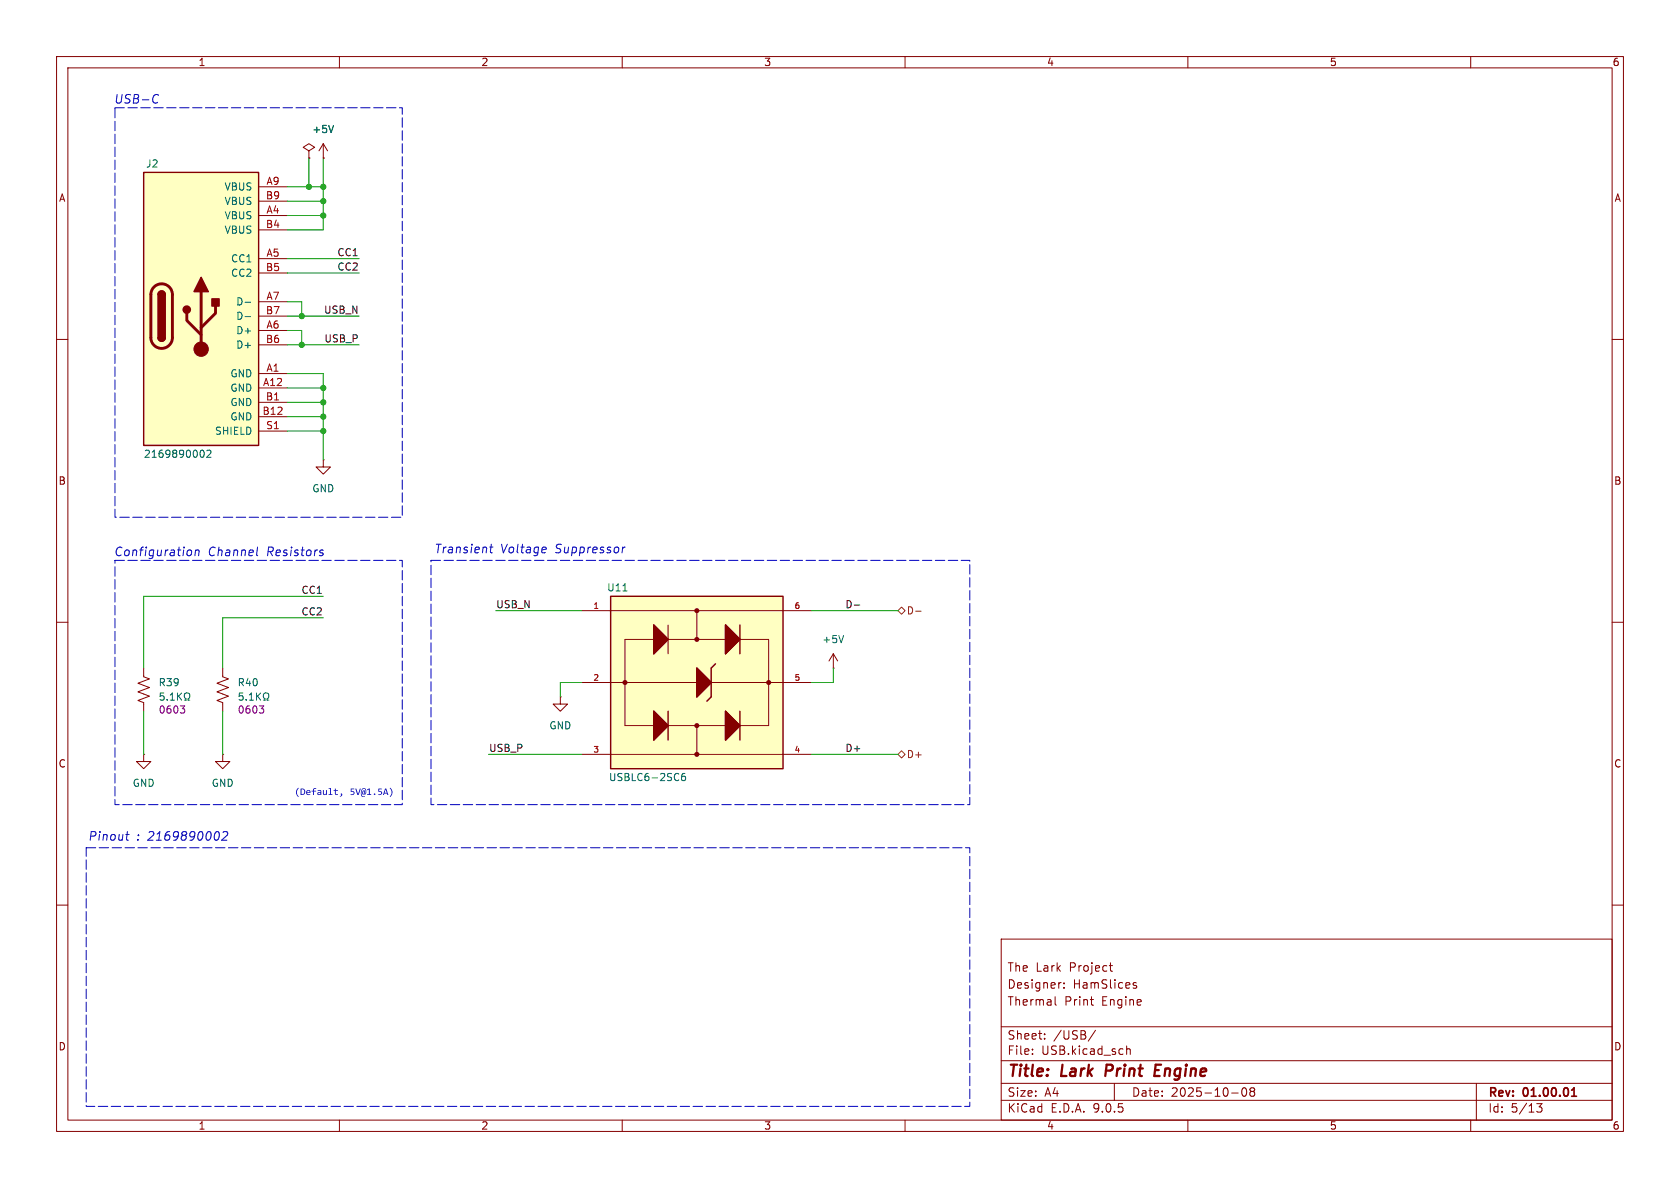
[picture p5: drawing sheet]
<svg xmlns="http://www.w3.org/2000/svg" width="297mm" height="210mm" viewBox="0 0 297 210" stroke-linecap="round" stroke-linejoin="round" font-family="sans-serif">
<g fill="none" stroke="#840000" stroke-width=".18">
<path d="M10 10h277v190h-277zM12 12h273v186h-273zM60 10v2M110 10v2M160 10v2M210 10v2M260 10v2M54.6 26.7l1-.7-1-.6-1 .6 1 .7v1.2M54.6 27.9h.1M10 60h2M285 60h2M10 110h2"/>
<path d="M39.4 118.1v1.5l1 .4-2 .8 2 .7-2 .8 2 .8-2 .7 1 .4v1.5M285 110h2M10 160h2M177 166h108v32h-108zM186.5 176.2v1.3l.2 .2M187.5 173.7h.1M188.1 174.6v.1M188.1 173.8v.1M192.7 176.7h.6M193 177.6l.3 .1M196.1 170.7h.6M196.3 170.2v1.3l.4 .2"/>
<path d="M200.9 173.8l-.4-.1-.2 .2 .1 .2 .5 .2v.3h-.6M285 160h2M60 198v2M110 198v2M160 198v2M177 194.5h108M177 191.5h108M177 187.5h108M177 181.5h108M182.5 186.3v.1M182.5 185.5v.1M184.7 183.6v.1"/>
<path d="M184.7 182.8v.1M193.7 182.1l-1.3 2M197 191.5v3M199.2 184.9v1.5M199.2 185.5l.2-.1 .3 .1 .1 .9M210 198v2M217.7 193.2h1.2M219.7 192.4l.2-.1a.81 .81 0 0 1 .6 .6 .81 .81 0 0 1-.3 .8l-.2 .1a.81 .81 0 0 1-.3-1.4zM221.2 192.9l-.2-.2 .2-.4 .5 .1 .1 .2-.3 .3M221.2 192.9l-.2 .3v.5l.2 .1 .5-.1 .1-.2-.1-.4-.2-.2M221.2 192.9h.3M260 198v2"/>
<path d="M261 191.5v6.5M271.7 195.1h.9l-.5 .6 .4 .1v.7l-.2 .1-.6-.1"/>
</g>
<path d="M277.8 193.8h.9M277.8 192.7l.5-.4v1.5" fill="none" stroke="#840000" stroke-width=".3"/>
<path d="M195.6 188.2l-.2 2M204.2 189.2h.7M205.3 188.2h-1l-.2 2h.9" fill="none" stroke="#840000" stroke-width=".4"/>
<path d="M42.9 122.5h-.6v.6l.1-.1h.5l.1 .2-.1 .4-.2 .2-.4-.2M43.5 123.6v.2M44.1 123.8h.7M44.1 122.9l.3-.4v1.3M45.3 122.5v1.3M45.5 123l.6 .8M46.1 122.5l-.8 .7M46.6 123.8h.3v-.3a.54 .54 0 0 1-.3-.7 .54 .54 0 0 1 .7-.2 .58 .58 0 0 1-.1 .9v.3h.3" fill="none" stroke="#006464" stroke-width=".18"/>
<path d="M45.8 124.8h.8l-.4 .5M46.4 125.3l.2 .2v.3l-.2 .3" fill="none" stroke="#840084" stroke-width=".18"/>
<path d="M25.4 30.5h20.3v48.2h-20.3z" fill="#ffffc2"/>
<path d="M25.4 30.5h20.3v48.2h-20.3zM27.9 52.1a.64 .64 0 0 1 .7-.7 .64 .64 0 0 1 .6 .7M27.9 59.7a.64 .64 0 0 0 .7 .6 .64 .64 0 0 0 .6-.6" fill="none" stroke="#840000" stroke-width=".25"/>
<path d="M27.2 50.7a1.9 1.9 0 0 1 2.1-.4 1.9 1.9 0 0 1 1.2 1.8v7.6a1.91 1.91 0 0 1-1.9 1.9 1.91 1.91 0 0 1-1.9-1.9v-7.8l.1-.6zM33 55.4v1.2l2.6 2.6M35.6 51.6v10.1M38.1 54.1v1.3l-2.5 2.5" fill="none" stroke="#840000" stroke-width=".51"/>
<g fill="#840000" stroke="#840000" stroke-width=".25">
<path d="M27.9 52.1h1.3v7.6h-1.3z"/>
<path d="M28.1 51.6a.64 .64 0 0 1 .7-.1 .64 .64 0 0 1 .4 .6h-1.3z"/>
<path d="M27.9 59.7h1.3a.64 .64 0 0 1-.6 .6 .64 .64 0 0 1-.7-.6z"/>
<path d="M35.6 49l1.2 2.6h-2.5z"/>
<path d="M37.5 52.8h1.2v1.3h-1.2z"/>
<circle cx="33" cy="54.7" r=".63"/>
</g>
<circle cx="35.6" cy="61.7" r="1.27" fill="#840000" stroke="#840000" stroke-width=".18"/>
<g fill="none" stroke="#840000" stroke-width=".18">
<path d="M45.7 33h5.1M45.7 35.6h5.1M45.7 38.1h5.1M57.1 27.9h.1M57.1 25.4l-.7 1.3M57.1 25.4l.8 1.3M57.1 25.4v2.5M45.7 40.6h5.1M45.7 45.7h5.1M45.7 48.3h5.1M45.7 53.3h5.1M45.7 55.9h5.1"/>
<path d="M45.7 58.4h5.1M45.7 61h5.1M45.7 66h5.1M45.7 68.6h5.1M45.7 71.1h5.1M45.7 73.7h5.1M45.7 76.2h5.1M25.4 118.1v1.5l1 .4-2 .8 2 .7-2 .8 2 .8-2 .7 1 .4v1.5M147.3 118.1h.1M147.3 115.6l-.7 1.2M147.3 115.6l.8 1.2M147.3 115.6v2.5"/>
<path d="M25.4 133.4v1.2h1.3l-1.3 1.3-1.3-1.3h1.3M25.4 133.4h.1M39.4 133.4v1.2h1.2l-1.2 1.3-1.3-1.3h1.3M39.4 133.4h.1M99.1 123.2v1.3h1.2l-1.2 1.2-1.3-1.2h1.3M99.1 123.2h.1"/>
</g>
<g fill="none" stroke="#006464" stroke-width=".18">
<path d="M59 22.2l-.5 1.2M43.3 53.4h1M43.3 56h1M35.7 79.6a.68 .68 0 0 1 .4 .6 .68 .68 0 0 1-.4 .6M36.6 79.7l.5-.1 .2 .3-.8 .9h.8M149.1 112.3l-.4 1.3M29 122.5h-.6l-.1 .6 .2-.1h.4l.1 .2v.4l-.2 .2-.5-.2M29.6 123.6v.2M30.1 123.8h.7M30.1 122.9l.4-.4v1.3M31.4 122.5v1.3M31.6 123l.5 .8"/>
<path d="M32.1 122.5l-.7 .7M32.6 123.8h.3v-.3a.54 .54 0 0 1-.3-.7 .54 .54 0 0 1 .8-.2 .58 .58 0 0 1-.1 .9v.3h.3"/>
</g>
<path d="M31.9 124.8h.8l-.5 .5M32.4 125.3l.3 .2v.3l-.3 .3" fill="none" stroke="#840084" stroke-width=".18"/>
<path d="M107.9 105.4h30.5v30.5h-30.5z" fill="#ffffc2"/>
<g fill="none" stroke="#840000" stroke-width=".18">
<path d="M57.1 81.3v1.3h1.3l-1.3 1.2-1.2-1.2h1.2M57.1 81.3h.1M102.9 108h40.6M115.6 113h-5.1v15.3h5.1M118.1 113h10.2M118.1 110.5v5.1M123.2 108v5M130.8 113h5.1v15.3h-5.1M102.9 133.4h40.6M102.9 120.7h20.3M118.1 128.3h10.2M123.2 128.3v5.1"/>
<path d="M125.7 120.7h17.8"/>
</g>
<path d="M107.9 105.4h30.5v30.5h-30.5zM115.6 110.5l2.5 2.5-2.5 2.6zM123.2 118.1l2.5 2.6-2.5 2.5zM126.5 117.3l-.8 .8v5.1l-.7 .8M128.3 110.5l2.5 2.5-2.5 2.6zM130.8 110.5v5.1M115.6 125.7l2.5 2.6-2.5 2.5zM118.1 125.7v5.1M128.3 125.7l2.5 2.6-2.5 2.5zM130.8 125.7v5.1" fill="none" stroke="#840000" stroke-width=".25"/>
<g fill="none" stroke="#840000" stroke-width=".38">
<circle cx="123.2" cy="107.9" r=".25"/>
<circle cx="123.2" cy="113" r=".25"/>
<circle cx="110.5" cy="120.6" r=".25"/>
<circle cx="123.2" cy="128.3" r=".25"/>
<circle cx="123.2" cy="133.3" r=".25"/>
<circle cx="135.9" cy="120.6" r=".25"/>
</g>
<g fill="#840000" stroke="#840000" stroke-width=".25">
<path d="M115.6 110.5l2.5 2.5-2.5 2.6z"/>
<path d="M115.6 125.7l2.5 2.6-2.5 2.5z"/>
<path d="M123.2 118.1l2.5 2.6-2.5 2.5z"/>
<path d="M128.3 110.5l2.5 2.5-2.5 2.6z"/>
<path d="M128.3 125.7l2.5 2.6-2.5 2.5z"/>
</g>
<path d="M110.1 104.5h.8M121.1 136.7l-.4 .1a.86 .86 0 0 0 0 1.2l.4-.1 .1-.5-.2-.2h-.3l-.2 .2" fill="none" stroke="#006464" stroke-width=".18"/>
<path d="M158.7 108l.7-.7 .6 .7-.6 .6zM161.9 108h1M158.7 133.4l.7-.7 .6 .7-.6 .6z" fill="none" stroke="#725600" stroke-width=".18"/>
<path d="M151 107h1" fill="none" stroke="#0f0f0f" stroke-width=".18"/>
<g fill="none" stroke="#009600" stroke-width=".18">
<path d="M50.8 33h6.3M50.8 38.1h6.3M50.8 35.6h6.3M54.6 27.9v5.1M57.1 27.9v12.7h-6.3M50.8 53.3h2.5v2.6M50.8 58.4h2.5v2.6M50.8 55.9h12.7M50.8 45.7h12.7M50.8 48.3h12.7M50.8 66h6.3v15.3M50.8 73.7h6.3"/>
<path d="M50.8 71.1h6.3M50.8 76.2h6.3M50.8 68.6h6.3M50.8 61h12.7M57.1 105.4h-31.7v12.7M57.1 109.2h-17.7v8.9M87.6 108h15.3M143.5 108h15.2M147.3 118.1v2.6h-3.8M25.4 125.7v7.7M39.4 125.7v7.7M86.4 133.4h16.5"/>
<path d="M102.9 120.7h-3.8v2.5M143.5 133.4h15.2"/>
</g>
<g fill="#0000c2">
<path d="M59 139.7h.2v-.3h.2v.3h.3v.1h-.3v.5l.3 .1v.1h-.4l-.1-.7h-.2z"/>
<path d="M60.3 140.3a.24 .24 0 0 1 .3 .2 .24 .24 0 0 1-.3 .3h-.2v-.1a.25 .25 0 0 0 .2-.1 .25 .25 0 0 0 0-.3z"/>
</g>
<g fill="none" stroke="#0000c2" stroke-width=".18">
<path d="M27.4 16.8l.3-.1 .3 .1M27.9 18.1l-.5 .1M33.4 97.2l.4 .1 .1 .2-.2 .6-.4 .1M34.6 97.4l.2-.2 .4 .1-.1 .9M34.6 97.2l-.1 1M45.4 98.2h.2M45.5 96.7l-.1 1.3M56.7 97.7l.4 .1v.2l-.2 .2h-.3M56.8 97.2l.3 .1M86.6 96.7h.6M86.9 96.2l-.2 1.3 .1 .2h.2M96.4 96.7l.1 .1v.3l-.7 .1"/>
<path d="M96.4 97.7h-.2M110.1 96.7l-.1 1M110.5 96.7l-.3 .1-.1 .2M22.2 147.5h.6M22.4 148.5h.3M22.5 147l-.1 1.3M38.6 147.1l.2 .5-.2 .6M39.4 147.2l.6-.2 .2 .2 .1 .2-1.1 1.1h.9"/>
</g>
<path d="M20.3 19.1h50.8v72.3h-50.8zM20.3 99.1h50.8v43.1h-50.8zM76.2 99.1h95.2v43.1h-95.2zM15.2 149.9h156.2v45.7h-156.2z" fill="none" stroke="#0000c2" stroke-width=".18" stroke-dasharray="1.7 .6"/>
<path d="M59 22.2l-.5 1.2" fill="none" stroke="#006464" stroke-width=".18"/>
<path d="M54.6 27.9h.1M57.1 27.9h.1" fill="none" stroke="#840000" stroke-width=".18"/>
<g fill="#009600" stroke="#009600" stroke-width=".18">
<circle cx="57.1" cy="76.2" r=".46"/>
<circle cx="57.1" cy="71.1" r=".46"/>
<circle cx="57.1" cy="73.7" r=".46"/>
<circle cx="57.1" cy="33" r=".46"/>
<circle cx="54.6" cy="33" r=".46"/>
<circle cx="57.1" cy="38.1" r=".46"/>
<circle cx="53.3" cy="55.9" r=".46"/>
<circle cx="57.1" cy="68.6" r=".46"/>
<circle cx="53.3" cy="61" r=".46"/>
<circle cx="57.1" cy="35.6" r=".46"/>
</g>
<g font-size="2.8" fill="#840000">
<text x="178" y="190.9">Title:</text>
<text x="187.7" y="190.9">Lark</text>
<text x="196.3" y="190.9">Print</text>
<text x="205.7" y="190.9">Engine</text>
</g>
<g font-size="2.1" fill="#0000c2">
<text x="20.1" y="18.5">USB-C</text>
<text x="20.1" y="98.5">Configuration</text>
<text x="36.7" y="98.5">Channel</text>
<text x="47.2" y="98.5">Resistors</text>
<text x="76.7" y="98">Transient</text>
<text x="88.4" y="98">Voltage</text>
<text x="98.1" y="98">Suppressor</text>
<text x="15.5" y="148.8">Pinout</text>
<text x="24.1" y="148.8">: 2169890002</text>
</g>
<g font-size="2.1" fill="#840000">
<text x="178" y="172">The</text>
<text x="183.1" y="172">Lark</text>
<text x="189.1" y="172">Project</text>
<text x="178" y="178">Thermal</text>
<text x="178" y="175">Designer:</text>
<text x="188.2" y="178">Print</text>
<text x="189.7" y="175">HamSlices</text>
<text x="194.8" y="178">Engine</text>
<text x="178" y="184">Sheet:</text>
<text x="186.2" y="184">/USB/</text>
<text x="178" y="186.7">File:</text>
<text x="184.1" y="186.7">USB.kicad_sch</text>
<text x="178" y="196.9">KiCad</text>
<text x="178" y="194.1">Size:</text>
<text x="184.7" y="194.1">A4</text>
<text x="185.7" y="196.9">E.D.A.</text>
<text x="193.3" y="196.9">9.0.5</text>
<text x="200" y="194.1">Date:</text>
<text x="207" y="194.1">2025-10-08</text>
<text x="263" y="194.3">Rev:</text>
<text x="263" y="196.9">Id:</text>
<text x="267.1" y="196.9">5/13</text>
<text x="269.4" y="194.3">01.00.01</text>
</g>
<g font-size="1.8" fill="#840000">
<text x="35" y="11.9">1</text>
<text x="85" y="11.9">2</text>
<text x="135" y="11.9">3</text>
<text x="185" y="11.9">4</text>
<text x="235" y="11.9">5</text>
<text x="285" y="11.9">6</text>
<text x="10.3" y="35.9">A</text>
<text x="285.3" y="35.9">A</text>
<text x="10.3" y="85.9">B</text>
<text x="285.3" y="85.9">B</text>
<text x="10.3" y="135.9">C</text>
<text x="285.3" y="135.9">C</text>
<text x="10.3" y="185.9">D</text>
<text x="285.3" y="185.9">D</text>
<text x="35" y="199.9">1</text>
<text x="85" y="199.9">2</text>
<text x="135" y="199.9">3</text>
<text x="185" y="199.9">4</text>
<text x="235" y="199.9">5</text>
<text x="285" y="199.9">6</text>
</g>
<g font-size="1.8" fill="#006464">
<text x="55.1" y="23.7">+5V</text>
<text x="25.7" y="29.8">J2</text>
<text x="39.6" y="33.9">VBUS</text>
<text x="39.6" y="36.4">VBUS</text>
<text x="39.6" y="39">VBUS</text>
<text x="39.6" y="41.5">VBUS</text>
<text x="40.8" y="46.6">CC1</text>
<text x="40.8" y="49.1">CC2</text>
<text x="41.7" y="54.2">D-</text>
<text x="41.7" y="56.7">D-</text>
<text x="41.7" y="59.3">D+</text>
<text x="41.7" y="61.8">D+</text>
<text x="40.6" y="66.9">GND</text>
<text x="40.6" y="69.4">GND</text>
<text x="40.6" y="72">GND</text>
<text x="37.9" y="77.1">SHIELD</text>
<text x="40.6" y="74.5">GND</text>
<text x="25.3" y="81.1">2169890002</text>
<text x="55.1" y="87.2">GND</text>
<text x="107.2" y="104.7">U11</text>
<text x="145.3" y="113.9">+5V</text>
<text x="27.9" y="121.5">R39</text>
<text x="41.9" y="121.5">R40</text>
<text x="97" y="129.1">GND</text>
<text x="23.4" y="139.3">GND</text>
<text x="37.3" y="139.3">GND</text>
<text x="107.6" y="138.3">USBLC6-2SC6</text>
</g>
<g font-size="1.8" fill="#a90000">
<text x="46.9" y="35.3">B9</text>
<text x="47" y="32.8">A9</text>
<text x="46.9" y="40.4">B4</text>
<text x="47" y="37.8">A4</text>
<text x="47" y="45.5">A5</text>
<text x="46.9" y="48">B5</text>
<text x="47" y="53.1">A7</text>
<text x="46.9" y="55.6">B7</text>
<text x="47" y="58.2">A6</text>
<text x="46.9" y="60.7">B6</text>
<text x="47" y="65.8">A1</text>
<text x="46.4" y="68.3">A12</text>
<text x="46.9" y="70.9">B1</text>
<text x="46.3" y="73.4">B12</text>
<text x="46.9" y="75.9">S1</text>
</g>
<g font-size="1.8" fill="#0f0f0f">
<text x="59.5" y="47.9">CC2</text>
<text x="59.5" y="45.4">CC1</text>
<text x="57.2" y="55.5">USB_N</text>
<text x="57.2" y="60.6">USB_P</text>
<text x="53.2" y="105.1">CC1</text>
<text x="87.6" y="107.6">USB_N</text>
<text x="149.4" y="107.6">D-</text>
<text x="53.2" y="108.9">CC2</text>
<text x="86.4" y="133">USB_P</text>
<text x="149.4" y="133">D+</text>
</g>
<g font-size="1.8" fill="#725600">
<text x="160.2" y="108.8">D-</text>
<text x="160.2" y="134.2">D+</text>
</g>
<g font-size="1.8" fill="#840084">
<text x="28" y="126.3">0603</text>
<text x="41.9" y="126.3">0603</text>
</g>
<g font-size="1.8" fill="#0000c2">
<text x="52.1" y="140.9">(Default,</text>
<text x="61.8" y="140.9">5V@1.5A)</text>
</g>
<g font-size="1.4" fill="#a90000">
<text x="104.8" y="107.7">1</text>
<text x="140.4" y="107.7">6</text>
<text x="104.8" y="120.4">2</text>
<text x="140.4" y="120.4">5</text>
<text x="104.8" y="133.1">3</text>
<text x="140.4" y="133.1">4</text>
</g>
</svg>
